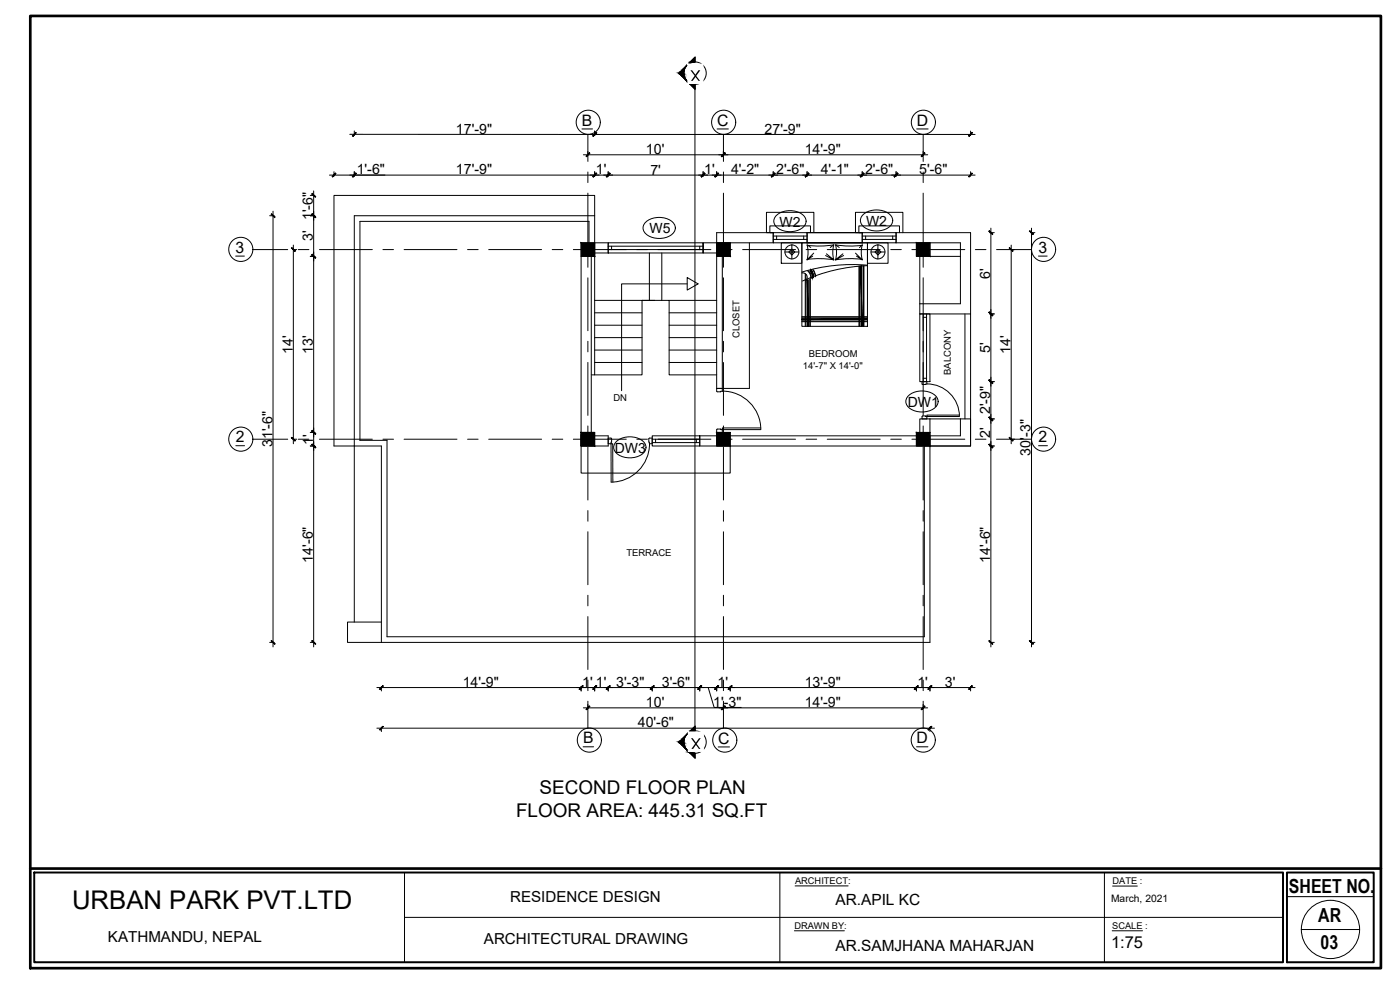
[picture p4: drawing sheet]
<svg xmlns="http://www.w3.org/2000/svg" width="420mm" height="297mm" viewBox="0 0 420 297" stroke-linecap="round" stroke-linejoin="round" font-family="sans-serif">
<!-- layer: walls -->
<g fill="none" stroke="#000" stroke-width=".3">
<path d="M174.4 76.9v56.9v-3.4M176.8 76.9v-10.5h-68.8v65.7h8.1v59h161.3v-60.3M177.4 76.9v53.9h5.1v3h-8.1M178.5 76.9v-12.2h-72.2v69.1h8.2v58.9h164.6v-61.9M178.5 72.9h4v3h-4M211 72.9h4.1v3h-4.1zM211 72.9v3M215.1 72.9h17v-3.1h-17v46.7h1.7v-39.6M242.2 69.8h16.6v3.1h-16.6zM268.9 69.8h22.4v24.4h-15.3v-3.1h12.2v-18.2h-19.3zM176.1 130.4v3.4M210 130.8h78.2v-5.1h3.1v8.1h-81.3z"/>
<path d="M276 129.8v-4.1h3.1v4.1M291.3 125.7v8.1h-12.2"/>
</g>
<!-- layer: Attic Furniture+Man -->
<g fill="none" stroke="#000" stroke-width=".3">
<path d="M194.9 75.9v14.2M198.6 75.9v14.2M178.5 90.1h17.9M178.5 93.9h14.2M178.5 97.6h14.2M200.8 90.1h14.3M200.8 93.9h14.3M200.8 97.6h14.3M178.5 112.5h14.2v-22.4h8.1v22.4h14.3M178.5 101.3h14.2M178.5 105h14.2M178.5 108.8h14.2"/>
<path d="M200.8 101.3h14.3M200.8 105h14.3M200.8 108.8h14.3"/>
</g>
<!-- layer: furniture -->
<g fill="none" stroke="#000" stroke-width=".3">
<path d="M215.1 116.5h1.7v.9l-1.5 .2zM216.8 117.3a11.5 11.5 0 0 1 11.5 11.6h-11.5M276.7 114.5h1.5v.7l-1.3 .2zM278.2 115.2a9.8 9.8 0 0 1 9.7 9.8M182.5 131.4l1 .2-.1 1.5h-.9zM183.4 133.1h.5v11.6M183.4 133.1v11.6M194.7 131.6l1-.2v1.7h-.8zM194.9 133.1a11.5 11.5 0 0 1-11.5 11.6M215.1 128.9l.2-.2 1.5 .2v.9h-1.7zM228.2 128.4h-11.4v.5M276.7 125l.2-.2 1.3 .2v.7h-1.5z"/>
<path d="M278.2 125h9.7M287.9 124.5h-9.7v.5"/>
</g>
<!-- layer: FUR -->
<g fill="none" stroke="#000" stroke-width=".3">
<path d="M224.9 72.9v43.6h-8.1M234.5 72.9h6.2v6.1h-6.2zM235.5 75.6h1.8M236.7 75.6l.9-.9 .9 .9-.9 .9zM237.6 73.5v1.8M237.6 75.9v1.8M237.9 75.6h1.8M240.7 72.9h19.6v25h-19.6zM242.2 73.5l.3 1.9-.3 2.6M242.3 77.8a27.2 27.2 0 0 1 8 .2M242.3 73.5l1 .8M244.2 75.9l-2 2.1 1.7-1.2"/>
<path d="M248 76.2l2.2 1.8-2.4-1.3M250.2 73.5l-1 .8M250.2 73.5l-.3 1.9 .3 2.6M250.3 73.5a27.2 27.2 0 0 1-8 .1M250.8 73.5l1.1 .8M253 76.2l-2.3 1.8 2.5-1.3M256.7 75.9l2.1 2.1-1.8-1.2M257.8 79.8v18.1M257.9 79.8v18.1M258.6 79.8v18.1M258.8 73.6a27.7 27.7 0 0 1-8-.1l.3 1.9-.3 2.6a27.9 27.9 0 0 1 8-.2M258.8 73.5l-.3 1.9 .3 2.6"/>
<path d="M258.8 73.5l-.9 .8M259.2 79.8v18.1M259.3 79.8v18.1M260.3 72.9h6.2v6.1h-6.2zM260.4 79.7a52 52 0 0 0-19.6 4.6M260.4 79.6a52 52 0 0 0-19.7 2M261.4 75.6h1.8M263.5 74.7l.9 .9-.9 .9-.9-.9zM263.5 73.5v1.8M263.5 75.9v1.8M263.8 75.6h1.8M240.7 95h19.6"/>
<path d="M240.7 95.2h19.6M240.7 96.4h19.6M240.7 95.8h19.6M240.7 96.5h19.6M240.7 81.9a1.33 1.33 0 0 1 1.4 .8 1.33 1.33 0 0 1-.4 1.6M241.7 82.2v15.7M241.8 82.3v15.6M242.4 84v13.9M242.4 81.3l.7 .8 .2 1.5M242.6 81.3l.6 .8 .3 1.4M243 83.7v14.2M243.2 83.7v14.2"/>
<path d="M243.3 81.1l.5 .8 .3 1.4M243.9 80.9l.5 .8 .3 1.4M244.1 80.9l.5 1.2 .2 .9"/>
<circle cx="237.7" cy="75.6" r="2.1"/>
<circle cx="237.7" cy="75.6" r=".32"/>
<circle cx="263.5" cy="75.6" r=".32"/>
<circle cx="263.5" cy="75.6" r="2.1"/>
</g>
<g fill="#000" stroke="#000" stroke-width=".3">
<path d="M258.4 79.8l.3 18.1v-18.1zM258.4 79.8l.3 18.1h-.3z"/>
<path d="M242.3 84l.3 13.9v-13.9zM242.3 84l.3 13.9h-.3z"/>
<path d="M244.1 82.5l.1 .8h-.3zM243.8 82.6l.1 .7 .2-.8zM243.8 81.7l.3 .8-.3 .1zM243.5 81.9l.3 .7v-.9zM243.4 81.1l.4 .6-.3 .2zM243.1 81.2l.4 .7-.1-.8z"/>
<path d="M240.7 95.9h19.6v-.3zM240.7 95.6h19.6l-19.6 .3z"/>
</g>
<!-- layer: hatc h -->
<g fill="#000" stroke="#000" stroke-width=".3">
<path d="M174.4 72.9v4h4.1zM174.4 72.9h4.1v4z"/>
<path d="M215.1 72.9v4h4zM215.1 72.9h4v4z"/>
<path d="M275 72.9v4h4.1zM275 72.9h4.1v4z"/>
<path d="M174.4 129.8v4h4.1zM174.4 129.8h4.1v4z"/>
<path d="M215.1 129.8v4h4zM215.1 129.8h4v4z"/>
<path d="M275 129.8v4h4.1zM275 129.8h4.1v4z"/>
</g>
<!-- layer: wall -->
<path d="M174.4 72.9h4.1v4h-4.1zM174.4 72.9l4.1 4M215.1 72.9h4v4h-4zM215.1 72.9l4 4M275 72.9h4.1v4h-4.1zM275 72.9l4.1 4M174.4 129.8h4.1v4h-4.1zM174.4 129.8l4.1 4M215.1 129.8h4v4h-4zM215.1 129.8l4 4M275 129.8h4.1v4h-4.1zM275 129.8l4.1 4" fill="none" stroke="#000" stroke-width=".3"/>
<!-- layer: DIM 25 -->
<g fill="none" stroke="#000" stroke-width=".3">
<path d="M106.3 39.3v1.3M178.5 39.3v1.4M291.3 39.3v1.4M93.1 58.6h1.4M94.1 57.3v136.8M98.9 52.5h16.6M100.2 51.5v1.4M105 52.5h187.6M105 40.3h74.8M106.3 51.5v1.4M175.1 46.4h103.3M176.4 45.4v1"/>
<path d="M177.1 40.3h115.5M178.5 51.5v1.4M182.5 51.5v1.4M211 51.5v1.4M215.1 51.5v1.4M217.1 45.4v1M232.1 51.5v1.4M242.2 51.5v1.4M258.8 51.5v1.4M268.9 51.5v1.4M277.1 45.4v1M291.3 51.5v1.4"/>
<path d="M80.9 64.7h1.4M81.9 63.4v130.7M88 74.9h1.1M88 73.5v59.6M93.1 64.7h1.4M93.1 76.9h1.4M297 69.8h1.4M297.4 68.5v125.6M303.5 74.9h1M303.5 73.5v59.6M309.2 69.8h1.4M309.6 68.5v125.6"/>
<path d="M206.2 85.2h-19.7v32M206.2 83.3l3.3 1.9-3.3 1.8zM297 94.2h1.4M297 114.5h1.4M88 131.8h1.1M93.1 129.8h1.4M93.1 133.8h1.4M174.4 129.8h4.1M297 133.8h1.4M297 125.7h1.4M303.5 131.8h1M80.9 192.7h1.4"/>
<path d="M93.1 192.7h1.4M114.5 186.6h-10.2v6.1h10.2M297 192.7h1.4M309.2 192.7h1.4M113.1 206.3h179.5M113.1 218.5h167.3M114.5 206v1.3M114.5 218.1v1.4M174.4 206v1.3M175.1 212.4h103.3M176.4 211.4v1M178.5 206v1.3"/>
<path d="M182.5 206v1.3M195.7 206v1.3M210 206v1.3M212.5 206.3l1.8 6h8.1M215.1 206v1.3M217.1 211.4v1M219.1 206v1.3M275 206v1.3M277.1 211.4v1M279.1 206v1.3M279.1 218.1v1.4M291.3 206v1.3"/>
</g>
<!-- layer: window -->
<g fill="none" stroke="#000" stroke-width=".3">
<path d="M178.5 64.7v-6.1h-78.3v75.2h6.1v52.8M178.5 76.9v35.6h-1.1M182.5 72.9h28.5v3h-28.5zM182.5 73.9h28.5M182.5 74.9h28.5M183.5 73.9v1M210 73.9v1M232.1 69.8h10.1v3.1h-10.1zM232.1 70.8h10.1M232.1 71.8h10.1M233.1 70.8v1M241.2 70.8v1"/>
<path d="M243.2 69.8v-2h-12.2v2h1.1h-2.1v-6.1h14.2v6.1M258.8 69.8h10.1v3.1h-10.1zM258.8 70.8h10.1M258.8 71.8h10.1M259.8 70.8v1M267.9 70.8v1M269.9 69.8v-2h-12.1v2h1h-2.1v-6.1h14.3v6.1M276 76.9v14.2M279.1 76.9h9.1M276 94.2h3.1v20.3h-3.1zM277.1 94.2v20.3M277.1 95.2h1"/>
<path d="M278.1 94.2v20.3M289.6 94.2v31.5M291.3 94.2v31.5M277.1 113.5h1M174.4 133.8v8.1h44.7v-8.1M195.7 130.8h14.3v3h-14.3zM195.7 132.8h14.3M195.7 131.8h14.3M196.8 131.8v1M209 131.8v1M279.1 125.7h9.1"/>
</g>
<!-- layer: Text -->
<g fill="none" stroke="#000" stroke-width=".3">
<path d="M174.7 38.7h3.1M215.2 38.7h3.4M275.1 38.7h3.4M70.7 76.8h2.6M193.8 66.6a6.3 6.3 0 0 1 8.5 .6 2.6 2.6 0 0 1-1.8 3.8 6.3 6.3 0 0 1-7.1-1.4 2.24 2.24 0 0 1 .4-3zM233.1 64.6a6.3 6.3 0 0 1 8.4 .5 2.6 2.6 0 0 1-1.7 3.9 6.3 6.3 0 0 1-7.2-1.4 2.24 2.24 0 0 1 .5-3zM259 64.4a6.3 6.3 0 0 1 8.5 .5 2.6 2.6 0 0 1-1.7 3.9 6.3 6.3 0 0 1-7.2-1.4 2.24 2.24 0 0 1 .4-3zM311.6 76.8h2.7M272.7 118.7a6.3 6.3 0 0 1 8.5 .5 2.6 2.6 0 0 1-1.8 3.9 6.3 6.3 0 0 1-7.2-1.4 2.24 2.24 0 0 1 .5-3zM70.8 133.7h2.6M185 132.5a6.3 6.3 0 0 1 8.5 .5 2.6 2.6 0 0 1-1.8 3.8 6.3 6.3 0 0 1-7.1-1.4 2.24 2.24 0 0 1 .4-2.9zM311.7 133.7h2.7"/>
<path d="M175 224.1h3.2M215.5 224.1h3.4M275.1 224.1h3.4M238.4 279.3h15M238.6 265.8h15.9M333.8 279.3h9.1M333.9 265.9h7.4"/>
<circle cx="176.5" cy="36.7" r="3.6"/>
<circle cx="217.2" cy="36.7" r="3.6"/>
<circle cx="277.1" cy="36.7" r="3.6"/>
<circle cx="72.3" cy="74.8" r="3.6"/>
<circle cx="313.2" cy="74.8" r="3.6"/>
<circle cx="72.3" cy="131.8" r="3.6"/>
<circle cx="313.2" cy="131.8" r="3.6"/>
<circle cx="176.9" cy="222.1" r="3.6"/>
<circle cx="217.5" cy="222.1" r="3.6"/>
<circle cx="277.1" cy="222.1" r="3.6"/>
</g>
<!-- layer: A-ANNO-GRID -->
<g fill="none" stroke="#000" stroke-width=".3">
<path d="M176.4 40.3v8.1M176.4 51.6v3.2M176.4 58v15.8M217.1 40.3v8.1M217.1 51.6v3.2M217.1 58v15.8M277.1 40.3v8.1M277.1 51.6v3.2M277.1 58v15.8M75.8 74.9h10.5M89.5 74.9h3.2M95.9 74.9h15.8"/>
<path d="M114.9 74.9h3.2M121.3 74.9h15.8M140.3 74.9h3.2M146.7 74.9h15.8M165.7 74.9h3.2M172.1 74.9h15.8M176.4 77v3.2M191.1 74.9h3.2M197.5 74.9h15.8M216.5 74.9h3.2M217.1 77v3.2M222.9 74.9h15.8"/>
<path d="M241.9 74.9h3.2M248.3 74.9h15.8M267.3 74.9h3.2M273.7 74.9h15.8M277.1 77v3.2M292.7 74.9h3.2M299.1 74.9h10.5M176.4 83.4v15.8M217.1 83.4v15.8M277.1 83.4v15.8M176.4 102.4v3.2M176.4 108.8v15.8"/>
<path d="M217.1 102.4v3.2M217.1 108.8v15.8M277.1 102.4v3.2M277.1 108.8v15.8M75.8 131.8h10.5M89.5 131.8h3.2M95.9 131.8h15.8M114.9 131.8h3.2M121.3 131.8h15.8M140.3 131.8h3.2M146.7 131.8h15.8M165.7 131.8h3.2"/>
<path d="M172.1 131.8h15.8M176.4 127.8v3.2M176.4 134.2v15.8M191.1 131.8h3.2M197.5 131.8h15.8M216.5 131.8h3.2M217.1 127.8v3.2M217.1 134.2v15.8M222.9 131.8h15.8M241.9 131.8h3.2M248.3 131.8h15.8M267.3 131.8h3.2"/>
<path d="M273.7 131.8h15.8M277.1 127.8v3.2M277.1 134.2v15.8M292.7 131.8h3.2M299.1 131.8h10.5M176.4 153.2v3.2M176.4 159.6v15.8M217.1 153.2v3.2M217.1 159.6v15.8M277.1 153.2v3.2M277.1 159.6v15.8M176.4 178.6v3.2"/>
<path d="M217.1 178.6v3.2M277.1 178.6v3.2M176.4 185v15.9M217.1 185v15.9M277.1 185v15.9M176.4 204v3.2M176.4 210.4v8.1M217.1 204v3.2M217.1 210.4v8.1M277.1 204v3.2M277.1 210.4v8.1"/>
</g>
<!-- layer: 0 -->
<g fill="#000" stroke="#000" stroke-width=".3">
<path d="M106.8 39.8l-.9 1.1 1-1zM106.8 39.8l-.9 1.1-.1-.1z"/>
<path d="M178.9 39.8l-.9 1.1 1.1-1zM178.9 39.8l-.9 1.1-.1-.1z"/>
<path d="M93.6 58.2l1 1 .1-.1zM93.6 58.2l.1-.2 1 1.1z"/>
<path d="M100.7 51.9l-.9 1.2 1-1zM100.7 51.9l-.9 1.2-.1-.1z"/>
<path d="M105.8 53l.1 .1 .9-1.2zM106.8 51.9l.1 .2-1 1z"/>
<path d="M106.8 51.9l-.9 1.2 1-1zM106.8 51.9l-.9 1.2-.1-.1z"/>
<path d="M176.9 45.8l-.9 1.2 1-1zM175.9 46.9l1-1.1-.9 1.2z"/>
<path d="M177.9 53l.1 .1 .9-1.2zM178.9 51.9l.2 .2-1.1 1z"/>
<path d="M178.9 39.8l-1 1 .1 .1zM178.9 39.8l.2 .1-1.1 1z"/>
<path d="M178.9 51.9l-.9 1.2 1.1-1zM178.9 51.9l-.9 1.2-.1-.1z"/>
<path d="M182 53l.1 .1 .9-1.2zM183 51.9l.1 .2-1 1z"/>
<path d="M183 51.9l-.9 1.2 1-1zM183 51.9l-.9 1.2-.1-.1z"/>
<path d="M210.4 53l.2 .1 .8-1.2zM211.4 51.9l.2 .2-1 1z"/>
<path d="M211.4 51.9l-.8 1.2 1-1zM211.4 51.9l-.8 1.2-.2-.1z"/>
<path d="M214.5 53l.1 .1 .9-1.2zM215.5 51.9l.1 .2-1 1z"/>
<path d="M215.5 51.9l-.9 1.2 1-1zM214.5 53l1-1.1-.9 1.2z"/>
<path d="M216.5 46.9l.1 .1 .9-1.2zM217.5 45.8l.2 .2-1.1 1z"/>
<path d="M217.5 45.8l-.9 1.2 1.1-1zM216.5 46.9l1-1.1-.9 1.2z"/>
<path d="M231.5 53l.1 .1 .9-1.2zM232.5 51.9l-.9 1.2z"/>
<path d="M232.5 51.9l-.9 1.2zM232.5 51.9l-.9 1.2z"/>
<path d="M241.7 53l.1 .1 .9-1.2zM242.7 51.9l-.9 1.2z"/>
<path d="M242.7 51.9l-.9 1.2zM241.7 53l1-1.1-.9 1.2z"/>
<path d="M258.2 53l.1 .1 .9-1.2zM259.2 51.9l.1 .2-1 1z"/>
<path d="M259.2 51.9l-.9 1.2 1-1zM259.2 51.9l-.9 1.2-.1-.1z"/>
<path d="M268.3 53l.2 .1 .9-1.2zM269.4 51.9l.1 .2-1 1z"/>
<path d="M269.4 51.9l-.9 1.2 1-1zM269.4 51.9l-.9 1.2-.2-.1z"/>
<path d="M276.5 46.9l.1 .1 .9-1.2zM277.5 45.8l.1 .2-1 1z"/>
<path d="M290.7 53l.1 .1 .9-1.2zM291.7 51.9l.1 .2-1 1z"/>
<path d="M291.7 39.8l-1 1 .1 .1zM291.7 39.8l.1 .1-1 1z"/>
<path d="M81.4 64.3l1 1 .1-.1zM81.4 64.3l.1-.2 1 1.1z"/>
<path d="M87.5 74.4l1 1 .1-.1zM87.5 74.4l.1-.1 1 1z"/>
<path d="M93.7 64.1l-.1 .2 1.1 .9zM93.6 64.3l1.1 .9-.1 .1z"/>
<path d="M93.7 76.3l-.1 .2 1.1 .8zM93.6 76.5l1.1 .8-.1 .2z"/>
<path d="M93.6 64.3l1 1 .1-.1zM93.6 64.3l.1-.2 1 1.1z"/>
<path d="M93.6 76.5l1 1 .1-.2zM93.7 76.3l1 1-1.1-.8z"/>
<path d="M296.8 69.3l1 1.1 .1-.2zM296.8 69.3l.1-.1 1 1z"/>
<path d="M302.9 74.4l1 1 .1-.1zM302.9 74.4l.1-.1 1 1z"/>
<path d="M309 69.3l1 1.1 .1-.2zM309 69.3l.1-.1 1 1z"/>
<path d="M296.8 93.7l1.1 .9-1-1zM296.8 93.7l1.1 .9-.1 .1z"/>
<path d="M296.8 93.7l1 1 .1-.1zM296.8 93.7l.1-.1 1 1z"/>
<path d="M296.8 114l1.1 .9-1-1zM296.8 114l1.1 .9-.1 .2z"/>
<path d="M296.8 114l1 1.1 .1-.2zM296.8 114l.1-.1 1 1z"/>
<path d="M87.5 131.3l1.1 .9zM87.5 131.3l1.1 .9z"/>
<path d="M93.7 129.2l-.1 .1 1.1 .9zM93.6 129.3l1.1 .9-.1 .1z"/>
<path d="M93.6 133.4l1.1 .9zM93.6 133.4l1.1 .9z"/>
<path d="M93.6 129.3l1 1 .1-.1zM93.6 129.3l.1-.1 1 1z"/>
<path d="M93.6 133.4l1.1 .9zM93.6 133.4l1.1 .9z"/>
<path d="M296.8 133.4l1.1 .9zM296.8 133.4l1.1 .9z"/>
<path d="M296.8 125.2l1.1 .9-1-1zM296.8 125.2l1.1 .9-.1 .1z"/>
<path d="M296.8 133.4l1.1 .9zM296.8 133.4l1.1 .9z"/>
<path d="M296.8 125.2l1 1 .1-.1zM296.8 125.2l.1-.1 1 1z"/>
<path d="M302.9 131.3l1.1 .9zM302.9 131.3l1.1 .9z"/>
<path d="M81.4 192.3l1.1 .9zM81.4 192.3l1.1 .9z"/>
<path d="M93.6 192.3l1.1 .9zM93.6 192.3l1.1 .9z"/>
<path d="M296.8 192.3l1.1 .9zM296.8 192.3l1.1 .9z"/>
<path d="M309 192.3l1.1 .9zM309 192.3l1.1 .9z"/>
<path d="M114.9 205.7l-.9 1.1 1-1zM114.9 205.7l-1 1.1z"/>
<path d="M114.9 217.9l-.9 1.1 1-1zM114.9 217.9l-1 1z"/>
<path d="M173.8 206.8l1.1-1.1zM174.9 205.7l.1 .1-1 1z"/>
<path d="M174.9 205.7l-.9 1.1 1-1zM174.9 205.7l-1.1 1.1z"/>
<path d="M176.9 211.8l-.9 1.1 1-1zM175.9 212.9l1-1.1z"/>
<path d="M177.9 206.8l1-1.1zM178.9 205.7l.2 .1-1.1 1z"/>
<path d="M178.9 205.7l-.9 1.1 1.1-1zM178.9 205.7l-1 1.1z"/>
<path d="M182 206.8l1-1.1zM183 205.7l.1 .1-1 1z"/>
<path d="M183 205.7l-.9 1.1 1-1zM183 205.7l-1 1.1z"/>
<path d="M195.2 206.8l1-1.1zM196.2 205.7l.1 .1-1 1z"/>
<path d="M196.2 205.7l-.9 1.1 1-1zM196.2 205.7l-1 1.1z"/>
<path d="M209.4 206.8l1-1.1zM210.4 205.7l.2 .1-1.1 1z"/>
<path d="M210.4 205.7l-.9 1.1 1.1-1zM210.4 205.7l-1 1.1z"/>
<path d="M214.5 206.8l1-1.1zM215.5 205.7l.1 .1-1 1z"/>
<path d="M215.5 205.7l-.9 1.1 1-1zM215.5 205.7l-1 1.1z"/>
<path d="M216.5 212.9l1-1.1zM217.5 211.8l.2 .1-1.1 1z"/>
<path d="M217.5 211.8l-.9 1.1 1.1-1zM216.5 212.9l1-1.1z"/>
<path d="M218.6 206.8l1-1.1zM219.6 205.7l.1 .1-1 1z"/>
<path d="M219.6 205.7l-.9 1.1 1-1zM219.6 205.7l-1 1.1z"/>
<path d="M274.4 206.8l1-1.1zM275.4 205.7l.2 .1-1 1z"/>
<path d="M275.4 205.7l-.8 1.1 1-1zM275.4 205.7l-1 1.1z"/>
<path d="M276.5 212.9l1-1.1zM277.5 211.8l.1 .1-1 1z"/>
<path d="M278.5 206.8l1-1.1zM279.5 205.7l.1 .1-1 1z"/>
<path d="M278.5 218.9l1-1zM279.5 217.9l.1 .1-1 1z"/>
<path d="M279.5 205.7l-.9 1.1 1-1zM279.5 205.7l-1 1.1z"/>
<path d="M290.7 206.8l1-1.1zM291.7 205.7l.1 .1-1 1z"/>
</g>
<!-- layer: A-ANNO-SYMB -->
<g fill="none" stroke="#000" stroke-width=".3">
<path d="M208.6 18.6v-1.4l-4.8 4.8 4.8 4.7v-1.4M208.6 18.6a3.4 3.4 0 0 1 3.3 3.3 3.4 3.4 0 0 1-3.3 3.4M208.6 18.6a3.4 3.4 0 0 0-3.4 3.3 3.4 3.4 0 0 0 3.4 3.4M203.8 22h1.4M203.8 22l2.4 2.3M205.2 21.9l.2-1 .8-1.3-2.4 2.4M205.2 21.9l.2 1.1 .8 1.3M206.2 24.3l2.4 2.4M206.2 24.3l1.3 .9 1.1 .1M208.6 25.3v194M208.6 219.3v-1.4l-4.8 4.8 4.8 4.7v-1.4M208.6 219.3a3.4 3.4 0 0 1 3.3 3.4 3.4 3.4 0 0 1-3.3 3.3"/>
<path d="M208.6 219.3a3.4 3.4 0 0 0-3.4 3.4 3.4 3.4 0 0 0 3.4 3.3M203.8 222.7h1.4M203.8 222.7l2.4 2.3M205.2 222.7l.2-1.1 .8-1.3-2.4 2.4M205.2 222.7l.2 1 .8 1.3M206.2 225l2.4 2.4v-1.4M206.2 225l.9 .7 1.5 .3"/>
</g>
<g fill="#000" stroke="#000" stroke-width=".3">
<path d="M205.5 23.6l.4 .4zM206.2 24.3l.3 .3zM207.1 25.3h1.5zM205.5 224.4l.4 .3zM206.2 225l.3 .3zM207.1 226h1.5z"/>
<path d="M205.9 19.9l-.3 .4zM205.9 19.9l-.4 .4z"/>
<path d="M203.8 22l1.4 .4v-.4zM203.8 22l1.4 .4h-1z"/>
<path d="M204.2 21.5l1 .5v-.5zM203.8 22l.4-.5 1 .5z"/>
<path d="M204.2 22.4l1.1 .4-.1-.4zM204.2 22.4l1.1 .4h-.6z"/>
<path d="M204.7 21.1l.5 .4 .1-.4zM204.7 21.1l.5 .4h-1z"/>
<path d="M204.7 22.8l.7 .4-.1-.4zM204.7 22.8l.7 .4h-.3z"/>
<path d="M205.1 20.7l.2 .4 .1-.4zM204.7 21.1l.4-.4 .2 .4z"/>
<path d="M205.1 23.2l.5 .4-.2-.4zM205.1 23.2l.5 .4z"/>
<path d="M205.5 23.6l.4 .4zM205.9 24l.3 .3z"/>
<path d="M205.5 20.3l-.1 .4 .2-.4zM205.1 20.7l.4-.4-.1 .4z"/>
<path d="M206.4 24.6l.5 .2zM206.4 24.6l.5 .2z"/>
<path d="M206.7 24.8l.5 .3zM206.7 24.8l.5 .3z"/>
<path d="M207.1 25.3h1.5zM207.2 25.3h1.4v1.4z"/>
<path d="M206.9 25.1l.8 .1zM206.9 25.1l.8 .1z"/>
<path d="M207 25.2l1.1 .1zM207 25.2l1.1 .1z"/>
<path d="M203.8 222.7l1.4 .4v-.4zM203.8 222.7l1.4 .4h-1z"/>
<path d="M204.2 222.3l1 .4v-.4zM203.8 222.7l.4-.4 1 .4z"/>
<path d="M204.2 223.1l1.1 .4-.1-.4zM204.2 223.1l1.1 .4h-.6z"/>
<path d="M204.7 221.8l.5 .5 .1-.5zM204.7 221.8l.5 .5h-1z"/>
<path d="M204.7 223.5l.7 .4-.1-.4zM204.7 223.5l.7 .4h-.3z"/>
<path d="M205.1 221.4l.2 .4 .1-.4zM204.7 221.8l.4-.4 .2 .4z"/>
<path d="M205.1 223.9l.5 .5-.2-.5zM205.1 223.9l.5 .5z"/>
<path d="M205.5 224.4l.4 .3zM205.9 224.7l.3 .3z"/>
<path d="M205.5 221l-.1 .4 .2-.4zM205.5 221l-.1 .4h-.3z"/>
<path d="M205.9 220.6l-.3 .4zM205.5 221l.4-.4z"/>
<path d="M206.4 225.3l.5 .3zM206.4 225.3l.5 .3z"/>
<path d="M206.7 225.6l.5 .2zM206.7 225.6l.5 .2z"/>
<path d="M207.1 226h1.5zM207.2 226h1.4v1.4z"/>
<path d="M206.9 225.8l.8 .1zM206.9 225.8l.8 .1z"/>
<path d="M207 225.9l1.1 .1zM207 225.9l1.1 .1z"/>
</g>
<!-- layer: S-GRID -->
<g fill="#fff" stroke="#fff" stroke-width=".3">
<path d="M206.4 19.2l4.6 5.9h-4.6zM206.4 19.2l4.6 5.9v-5.9z"/>
<path d="M206.6 219.6l4.5 5.9h-4.5zM206.6 219.6l4.5 5.9v-5.9z"/>
</g>
<path d="M207.2 21.1h.5l1 1.3 .9-1.3h.6l-1.3 1.7 1.2 1.5h-.5l-.9-1.2-.8 1.2h-.5l1.1-1.6zM207.4 221.5h.5l.9 1.3 1-1.3h.5l-1.2 1.7 1.1 1.5h-.5l-.8-1.2-.9 1.2h-.5l1.1-1.6z" fill="#000"/>
<!-- layer: Boundary -->
<path d="M9.1 4.8h405.3v285.7h-405.3zM9.1 260.6h405.3" fill="none" stroke="#000" stroke-width=".8"/>
<!-- layer: hatc h -->
<g fill="none" stroke="#000" stroke-width=".3">
<path d="M121.4 261.8v26.9M121.4 275.3h263.6M234 261.8v26.9M331.5 261.8v26.9M386.2 269h26.1M390.5 278.9h17.5"/>
<circle cx="399.3" cy="278.9" r="8.7"/>
</g>
<path d="M10.3 261.8h374.7v26.9h-374.7zM386.2 261.8h26.1v26.9h-26.1z" fill="none" stroke="#000" stroke-width=".59"/>
<text font-size="7.7" x="21.6" y="272.8">URBAN PARK PVT.LTD</text>
<g font-size="5.8">
<text x="386.8" y="267.8">SHEET NO.</text>
<text x="395.6" y="276.6">AR</text>
<text x="396.3" y="284.8">03</text>
</g>
<g font-size="5.7">
<text x="162" y="238.2">SECOND FLOOR PLAN</text>
<text x="154.9" y="245">FLOOR AREA: 445.31 SQ.FT</text>
</g>
<g font-size="5">
<text x="207.2" y="21.1">X</text>
<text x="207.3" y="221.5">X</text>
</g>
<text font-size="4.9" x="333.4" y="284.4">1:75</text>
<g font-size="4.7">
<text x="174.7" y="37.7">B</text>
<text x="215.2" y="37.7">C</text>
<text x="275.1" y="37.7">D</text>
<text x="70.7" y="75.9">3</text>
<text x="311.6" y="75.9">3</text>
<text x="70.8" y="132.8">2</text>
<text x="311.7" y="132.8">2</text>
<text x="175" y="223.1">B</text>
<text x="215.5" y="223.1">C</text>
<text x="275.1" y="223.1">D</text>
</g>
<g font-size="4.6">
<text x="250.7" y="271.6">AR.APIL KC</text>
<text x="250.7" y="285.2">AR.SAMJHANA MAHARJAN</text>
</g>
<g font-size="4.5">
<text x="153.1" y="270.5">RESIDENCE DESIGN</text>
<text x="32.4" y="282.6">KATHMANDU, NEPAL</text>
<text x="145.2" y="283.3">ARCHITECTURAL DRAWING</text>
</g>
<g font-size="4.3">
<text x="136.8" y="40.1">17'-9&quot;</text>
<text x="229.5" y="40.1">27'-9&quot;</text>
<text x="193.9" y="46.2">10'</text>
<text x="241.5" y="46.2">14'-9&quot;</text>
<text x="107" y="52.3">1'-6&quot;</text>
<text x="136.8" y="52.3">17'-9&quot;</text>
<text x="178.8" y="52.3">1'</text>
<text x="195.2" y="52.4">7'</text>
<text x="211.3" y="52.3">1'</text>
<text x="219.4" y="52.3">4'-2&quot;</text>
<text x="232.9" y="52.3">2'-6&quot;</text>
<text x="246.3" y="52.3">4'-1&quot;</text>
<text x="259.6" y="52.3">2'-6&quot;</text>
<text x="275.9" y="52.3">5'-6&quot;</text>
<text x="93.9" y="66" transform="rotate(-90 93.9 66)">1'-6&quot;</text>
<text x="93.9" y="72.4" transform="rotate(-90 93.9 72.4)">3'</text>
<text x="297.1" y="83.6" transform="rotate(-90 297.1 83.6)">6'</text>
<text x="87.9" y="106.2" transform="rotate(-90 87.9 106.2)">14'</text>
<text x="93.9" y="106.2" transform="rotate(-90 93.9 106.2)">13'</text>
<text x="297.1" y="105.9" transform="rotate(-90 297.1 105.9)">5'</text>
<text x="303.3" y="106.2" transform="rotate(-90 303.3 106.2)">14'</text>
<text x="297.1" y="124.3" transform="rotate(-90 297.1 124.3)">2'-9&quot;</text>
<text x="297.2" y="131.3" transform="rotate(-90 297.2 131.3)">2'</text>
<text x="81.7" y="134.2" transform="rotate(-90 81.7 134.2)">31'-6&quot;</text>
<text x="94" y="133.5" transform="rotate(-90 94 133.5)">1'</text>
<text x="309.3" y="136.7" transform="rotate(-90 309.3 136.7)">30'-3&quot;</text>
<text x="93.9" y="168.8" transform="rotate(-90 93.9 168.8)">14'-6&quot;</text>
<text x="297.1" y="168.8" transform="rotate(-90 297.1 168.8)">14'-6&quot;</text>
<text x="138.9" y="206.1">14'-9&quot;</text>
<text x="174.7" y="206.1">1' 1' 3'-3&quot;</text>
<text x="198.7" y="206.1">3'-6&quot;</text>
<text x="215.4" y="206.1">1'</text>
<text x="241.5" y="206.1">13'-9&quot;</text>
<text x="275.3" y="206.1">1'</text>
<text x="283.6" y="206.1">3'</text>
<text x="193.9" y="212.2">10'</text>
<text x="214" y="212">1'-3&quot;</text>
<text x="241.5" y="212.2">14'-9&quot;</text>
<text x="191.4" y="218.3">40'-6&quot;</text>
</g>
<g font-size="4.2">
<text x="194.9" y="69.9">W5</text>
<text x="233.9" y="68.1">W2</text>
<text x="259.9" y="67.8">W2</text>
<text x="272.4" y="122.1">DW1</text>
<text x="184.5" y="135.8">DW3</text>
</g>
<text font-size="3.1" x="333.4" y="270.8">March, 2021</text>
<g font-size="2.8">
<text x="222" y="101.4" transform="rotate(-90 222 101.4)">CLOSET</text>
<text x="242.7" y="107.2">BEDROOM</text>
<text x="241" y="110.6">14'-7&quot; X 14'-0&quot;</text>
<text x="285.4" y="112.5" transform="rotate(-90 285.4 112.5)">BALCONY</text>
<text x="184.1" y="120.2">DN</text>
<text x="188" y="166.8">TERRACE</text>
<text x="238.6" y="265.2">ARCHITECT:</text>
<text x="333.9" y="265.3">DATE :</text>
<text x="238.4" y="278.7">DRAWN BY:</text>
<text x="333.8" y="278.7">SCALE :</text>
</g>
</svg>
